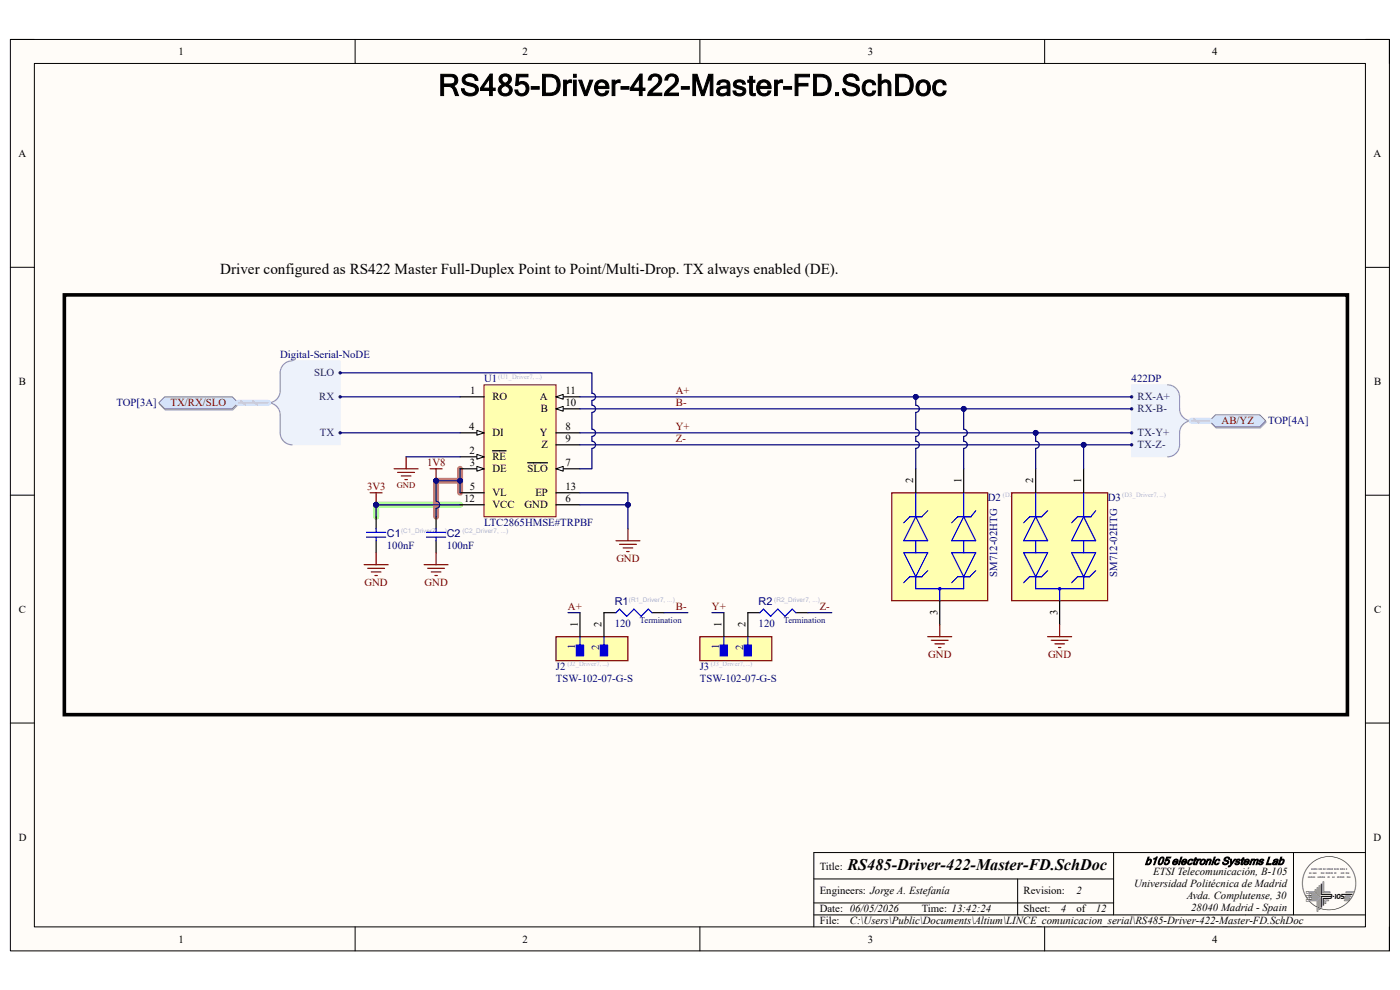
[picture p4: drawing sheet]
<svg xmlns="http://www.w3.org/2000/svg" width="297mm" height="210mm" viewBox="0 0 297 210" stroke-linecap="round" stroke-linejoin="round" font-family="sans-serif">
<path d="M2.2 8.4h292.6v193.3h-292.6z" fill-rule="evenodd" fill="#fffcf8"/>
<path d="M2.2 8.4h292.6v193.3h-292.6z" fill="none" stroke="#000" stroke-width=".21"/>
<path d="M7.3 13.5h282.4v183.1h-282.4z" fill-rule="evenodd" fill="#fffcf8"/>
<g fill="none" stroke="#000" stroke-width=".21">
<path d="M2.2 8.4h5.1M7.3 13.5h282.4v183.1h-282.4zM75.3 8.4v5.1M148.5 8.4v5.1M221.6 8.4v5.1M289.7 8.4h5.1v5.1M2.2 56.7h5.1M289.7 56.7h5.1M2.2 105h5.1M289.7 105.1h5.1M2.2 153.4h5.1M289.7 153.4h5.1"/>
<path d="M75.3 196.6v5.1M148.5 196.6v5.1M172.7 186.5h63.6M172.7 194.1h117M172.7 191.5h63.6M215.9 186.5v7.6M221.6 196.6v5.1M236.3 180.9v13.2M274.4 180.9v13.2M289.7 180.9h-117v15.7M294.8 196.6v5.1"/>
</g>
<path d="M97.6 107.1h-17.8v2.5" fill="none" stroke="#6eff6e" stroke-width="1.3"/>
<path d="M97.6 99.4v2.6h-5.1v7.6M97.6 102v2.5" fill="none" stroke="#ff6e6e" stroke-width="1.3"/>
<path d="M102.7 81.6h15.3v28h-15.3z" fill-rule="evenodd" fill="#ffffb0"/>
<path d="M102.7 81.6h15.3v28h-15.3z" fill="none" stroke="#800000" stroke-width=".21"/>
<path d="M97.6 84.2h5.1M97.6 96.9h5.1" fill="none" stroke="#000" stroke-width=".25"/>
<path d="M101.2 96.4l1.5 .5-1.5 .5z" fill="#f8fcff"/>
<path d="M101.2 96.4l1.5 .5-1.5 .5z" fill="none" stroke="#000" stroke-width=".21"/>
<path d="M97.6 99.4h5.1M104.5 95.6h2.9" fill="none" stroke="#000" stroke-width=".25"/>
<path d="M101.2 98.9l1.5 .5-1.5 .6z" fill="#f8fcff"/>
<path d="M101.2 98.9l1.5 .5-1.5 .6z" fill="none" stroke="#000" stroke-width=".21"/>
<path d="M97.6 91.8h5.1" fill="none" stroke="#000" stroke-width=".25"/>
<path d="M101.2 91.3l1.5 .5-1.5 .5z" fill="#f8fcff"/>
<path d="M101.2 91.3l1.5 .5-1.5 .5z" fill="none" stroke="#000" stroke-width=".21"/>
<path d="M118 99.4h5M97.6 104.5h5.1M118 107.1h5" fill="none" stroke="#000" stroke-width=".25"/>
<path d="M118 99.4l1.5-.5v1.1z" fill="#f8fcff"/>
<path d="M118 99.4l1.5-.5v1.1z" fill="none" stroke="#000" stroke-width=".21"/>
<path d="M111.9 98.2h4.3M118 91.8h5M118 94.4h5M118 86.7h5" fill="none" stroke="#000" stroke-width=".25"/>
<path d="M118 86.7l1.5-.5v1z" fill="#f8fcff"/>
<path d="M118 86.7l1.5-.5v1z" fill="none" stroke="#000" stroke-width=".21"/>
<path d="M118 84.2h5" fill="none" stroke="#000" stroke-width=".25"/>
<path d="M118 84.2l1.5-.5v1z" fill="#f8fcff"/>
<path d="M118 84.2l1.5-.5v1z" fill="none" stroke="#000" stroke-width=".21"/>
<path d="M97.6 107.1h5.1M118 104.5h5" fill="none" stroke="#000" stroke-width=".25"/>
<path d="M78.5 104.5h2.6M79.8 104.5v2.6M130.7 114.7h5.1M131.4 115.5h3.6M132.2 116.2h2M133 117h.5M133.2 112.2v2.5" fill="none" stroke="#800000" stroke-width=".25"/>
<circle cx="79.8" cy="107.1" r=".51" fill="#000080"/>
<circle cx="79.8" cy="107.1" r=".51" fill="none" stroke="#000080" stroke-width=".21"/>
<path d="M83.6 99.4h5.1M86.2 96.9v2.5M91.2 99.4h2.6M92.5 99.4v2.6M84.4 100.2h3.5M85.1 101h2.1M85.9 101.7h.5" fill="none" stroke="#800000" stroke-width=".25"/>
<circle cx="92.5" cy="102" r=".51" fill="#000080"/>
<circle cx="92.5" cy="102" r=".51" fill="none" stroke="#000080" stroke-width=".21"/>
<path d="M79.8 109.6v2.6M79.8 114.7v2.6M92.5 109.6v2.6M92.5 114.7v2.6" fill="none" stroke="#000" stroke-width=".25"/>
<path d="M77.8 114h4M77.8 112.9h4M79.8 112.2v.7M79.8 114v.7M90.5 114h4.1M90.5 112.9h4.1M92.5 112.2v.7M92.5 114v.7" fill="none" stroke="#00f" stroke-width=".25"/>
<path d="M77.3 119.8h5M79.8 117.3v2.5M90 119.8h5.1M92.5 117.3v2.5M78 120.6h3.6M78.8 121.3h2M79.5 122.1h.6M90.7 120.6h3.6M91.5 121.3h2M92.3 122.1h.5" fill="none" stroke="#800000" stroke-width=".25"/>
<path d="M118 135.1h15.2v5h-15.2z" fill-rule="evenodd" fill="#ffffb0"/>
<path d="M118 135.1h15.2v5h-15.2z" fill="none" stroke="#800000" stroke-width=".25"/>
<path d="M122.3 136.8h1.5v2.3h-1.5z" fill-rule="evenodd" fill="#00f"/>
<path d="M122.3 136.8h1.5v2.3h-1.5zM123 135.1v1.7" fill="none" stroke="#00f" stroke-width=".25"/>
<path d="M127.4 136.8h1.5v2.3h-1.5z" fill-rule="evenodd" fill="#00f"/>
<path d="M127.4 136.8h1.5v2.3h-1.5zM128.1 135.1v1.7M130.7 130l.7-.8 1.6 1.5 1.5-1.5 1.5 1.5 1.5-1.5 .8 .8" fill="none" stroke="#00f" stroke-width=".25"/>
<path d="M123 130v5.1M130.7 130h-2.6v5.1M138.3 130h2.6" fill="none" stroke="#000" stroke-width=".25"/>
<path d="M189.2 104.5h20.3v22.9h-20.3z" fill-rule="evenodd" fill="#ffffb0"/>
<path d="M189.2 104.5h20.3v22.9h-20.3zM196.8 135.1h5.1M197.6 135.8h3.5M198.4 136.6h2M199.1 137.4h.5M199.4 132.5v2.6" fill="none" stroke="#800000" stroke-width=".25"/>
<g fill="none" stroke="#00f" stroke-width=".25">
<path d="M191.7 117.3h5.1l-2.5 5zM194.3 109.6l2.5 5.1h-5.1zM194.3 104.5v5.1M194.3 114.7v2.6M196.8 108.4l-1.3 1.2h-2.5l-1.3 1.3M201.9 117.3h5.1l-2.6 5zM204.4 109.6l2.6 5.1h-5.1zM204.4 104.5v5.1M204.4 114.7v2.6M207 108.4l-1 1.2h-2.8l-1.3 1.3M194.3 122.3v2.6h10.1v-2.6M196.8 121.1l-1.3 1.2h-2.5l-1.3 1.3"/>
<path d="M199.4 124.9v2.5M207 121.1l-1.3 1.2h-2.5l-1.3 1.3"/>
<circle cx="199.4" cy="124.9" r=".25"/>
</g>
<path d="M194.3 99.5v5M204.4 99.5v5M199.4 127.4v5.1" fill="none" stroke="#000" stroke-width=".25"/>
<path d="M214.6 104.5h20.4v22.9h-20.4z" fill-rule="evenodd" fill="#ffffb0"/>
<path d="M214.6 104.5h20.4v22.9h-20.4zM222.3 135.1h5.1M223 135.8h3.6M223.8 136.6h2M224.5 137.4h.6M224.8 132.5v2.6" fill="none" stroke="#800000" stroke-width=".25"/>
<g fill="none" stroke="#00f" stroke-width=".25">
<path d="M217.2 117.3h5.1l-2.6 5zM219.7 109.6l2.6 5.1h-5.1zM219.7 104.5v5.1M219.7 114.7v2.6M222.3 108.4l-1.3 1.2h-2.5l-1.3 1.3M227.4 117.3h5l-2.5 5zM229.9 109.6l2.5 5.1h-5zM229.9 104.5v5.1M229.9 114.7v2.6M232.4 108.4l-1 1.2h-2.8l-1.2 1.3M219.7 122.3v2.6h10.2v-2.6M222.3 121.1l-1.3 1.2h-2.5l-1.3 1.3"/>
<path d="M224.8 124.9v2.5M232.4 121.1l-1.2 1.2h-2.6l-1.2 1.3"/>
<circle cx="224.8" cy="124.9" r=".25"/>
</g>
<path d="M219.7 99.5v5M229.9 99.5v5M224.8 127.4v5.1" fill="none" stroke="#000" stroke-width=".25"/>
<path d="M148.5 135.1h15.2v5h-15.2z" fill-rule="evenodd" fill="#ffffb0"/>
<path d="M148.5 135.1h15.2v5h-15.2z" fill="none" stroke="#800000" stroke-width=".25"/>
<path d="M152.8 136.8h1.5v2.3h-1.5z" fill-rule="evenodd" fill="#00f"/>
<path d="M152.8 136.8h1.5v2.3h-1.5zM153.6 135.1v1.7" fill="none" stroke="#00f" stroke-width=".25"/>
<path d="M157.9 136.8h1.5v2.3h-1.5z" fill-rule="evenodd" fill="#00f"/>
<path d="M157.9 136.8h1.5v2.3h-1.5zM158.7 135.1v1.7M161.2 130l.8-.8 1.5 1.5 1.5-1.5 1.5 1.5 1.6-1.5 .7 .8" fill="none" stroke="#00f" stroke-width=".25"/>
<path d="M153.6 130v5.1M161.2 130h-2.5v5.1M168.8 130h2.6" fill="none" stroke="#000" stroke-width=".25"/>
<path d="M13.7 62.6h272.2v89h-272.2z" fill="none" stroke="#000" stroke-width=".76"/>
<path d="M240.1 81.6h7.6l1.3 .4 .9 .9 .3 1.3v3.2l.7 1 1.2 .9-1.2 .8-.7 1.1v3.2l-.3 1.2-.9 1-1.3 .3h-7.6z" fill-rule="evenodd" fill="#edf2fb"/>
<path d="M240.1 81.6h7.6l1.3 .4 .9 .9 .3 1.3v3.2l.7 1 1.2 .9-1.2 .8-.7 1.1v3.2l-.3 1.2-.9 1-1.3 .3h-7.6z" fill="none" stroke="#edf2fb" stroke-width=".21"/>
<path d="M247.7 81.6a2.54 2.54 0 0 1 2.5 2.6v2.5a2.54 2.54 0 0 0 2.6 2.6 2.55 2.55 0 0 0-2.6 2.5v2.6a2.54 2.54 0 0 1-2.5 2.5" fill="none" stroke="#8f9ec9" stroke-width=".25"/>
<circle cx="240.1" cy="84.2" r=".25" fill="#003a70"/>
<circle cx="240.1" cy="84.2" r=".25" fill="none" stroke="#003a70" stroke-width=".21"/>
<circle cx="240.1" cy="86.7" r=".25" fill="#003a70"/>
<circle cx="240.1" cy="86.7" r=".25" fill="none" stroke="#003a70" stroke-width=".21"/>
<circle cx="240.1" cy="91.8" r=".25" fill="#003a70"/>
<circle cx="240.1" cy="91.8" r=".25" fill="none" stroke="#003a70" stroke-width=".21"/>
<circle cx="240.1" cy="94.4" r=".25" fill="#003a70"/>
<circle cx="240.1" cy="94.4" r=".25" fill="none" stroke="#003a70" stroke-width=".21"/>
<path d="M256.7 89.5l1.3-1.2h9.4l1.2 1.2-1.2 1.3h-9.4z" fill-rule="evenodd" fill="#bac0ca"/>
<path d="M256.7 89.5l1.3-1.2h9.4l1.2 1.2-1.2 1.3h-9.4z" fill="none" stroke="#a6acb6" stroke-width=".21"/>
<path d="M257.9 88h9.4l1.2 1.3-1.2 1.3h-9.4l-1.3-1.3z" fill-rule="evenodd" fill="#d5e4ff"/>
<path d="M257.9 88h9.4l1.2 1.3-1.2 1.3h-9.4l-1.3-1.3z" fill="none" stroke="#71809b" stroke-width=".21"/>
<path d="M59.8 77.8l.9-.9 1.3-.3h10.2v17.8h-10.2l-1.3-.4-.9-.9-.4-1.3v-4.4l-.6-1.1-1.3-.8 1.3-.9 .6-1v-4.5z" fill-rule="evenodd" fill="#edf2fb"/>
<path d="M59.8 77.8l.9-.9 1.3-.3h10.2v17.8h-10.2l-1.3-.4-.9-.9-.4-1.3v-4.4l-.6-1.1-1.3-.8 1.3-.9 .6-1v-4.5z" fill="none" stroke="#edf2fb" stroke-width=".21"/>
<path d="M62 76.6a2.54 2.54 0 0 0-2.6 2.5v3.8a2.54 2.54 0 0 1-2.5 2.6 2.54 2.54 0 0 1 2.5 2.5v3.8a2.55 2.55 0 0 0 2.6 2.6" fill="none" stroke="#8f9ec9" stroke-width=".25"/>
<circle cx="72.2" cy="84.2" r=".25" fill="#003a70"/>
<circle cx="72.2" cy="84.2" r=".25" fill="none" stroke="#003a70" stroke-width=".21"/>
<circle cx="72.2" cy="91.8" r=".25" fill="#003a70"/>
<circle cx="72.2" cy="91.8" r=".25" fill="none" stroke="#003a70" stroke-width=".21"/>
<circle cx="72.2" cy="79.1" r=".25" fill="#003a70"/>
<circle cx="72.2" cy="79.1" r=".25" fill="none" stroke="#003a70" stroke-width=".21"/>
<path d="M33.8 85.7l1.3-1.3h14.3l1.3 1.3-1.3 1.3h-14.3z" fill-rule="evenodd" fill="#bac0ca"/>
<path d="M33.8 85.7l1.3-1.3h14.3l1.3 1.3-1.3 1.3h-14.3z" fill="none" stroke="#a6acb6" stroke-width=".21"/>
<path d="M34.9 84.2h14.4l1.2 1.3-1.2 1.2h-14.4l-1.2-1.2z" fill-rule="evenodd" fill="#d5e4ff"/>
<path d="M34.9 84.2h14.4l1.2 1.3-1.2 1.2h-14.4l-1.2-1.2z" fill="none" stroke="#71809b" stroke-width=".21"/>
<path d="M79.8 107.1h17.8" fill="none" stroke="#000080" stroke-width=".25"/>
<circle cx="79.8" cy="107.1" r=".51" fill="#000080"/>
<circle cx="79.8" cy="107.1" r=".51" fill="none" stroke="#000080" stroke-width=".21"/>
<path d="M86.2 96.9h11.4M97.6 99.4v2.6h-5.1" fill="none" stroke="#000080" stroke-width=".25"/>
<circle cx="97.6" cy="102" r=".51" fill="#000080"/>
<circle cx="97.6" cy="102" r=".51" fill="none" stroke="#000080" stroke-width=".21"/>
<circle cx="92.5" cy="102" r=".51" fill="#000080"/>
<circle cx="92.5" cy="102" r=".51" fill="none" stroke="#000080" stroke-width=".21"/>
<path d="M97.6 102v2.5" fill="none" stroke="#000080" stroke-width=".25"/>
<circle cx="97.6" cy="102" r=".51" fill="#000080"/>
<circle cx="97.6" cy="102" r=".51" fill="none" stroke="#000080" stroke-width=".21"/>
<path d="M123 84.2h117.1" fill="none" stroke="#000080" stroke-width=".25"/>
<circle cx="194.3" cy="84.2" r=".51" fill="#000080"/>
<circle cx="194.3" cy="84.2" r=".51" fill="none" stroke="#000080" stroke-width=".21"/>
<path d="M79.8 107.1v2.5" fill="none" stroke="#000080" stroke-width=".25"/>
<circle cx="79.8" cy="107.1" r=".51" fill="#000080"/>
<circle cx="79.8" cy="107.1" r=".51" fill="none" stroke="#000080" stroke-width=".21"/>
<path d="M92.5 102v4.3a.76 .76 0 0 1 .8 .8 .76 .76 0 0 1-.8 .7v1.8" fill="none" stroke="#000080" stroke-width=".25"/>
<circle cx="92.5" cy="102" r=".51" fill="#000080"/>
<circle cx="92.5" cy="102" r=".51" fill="none" stroke="#000080" stroke-width=".21"/>
<path d="M123 86.7h117.1" fill="none" stroke="#000080" stroke-width=".25"/>
<circle cx="204.4" cy="86.7" r=".51" fill="#000080"/>
<circle cx="204.4" cy="86.7" r=".51" fill="none" stroke="#000080" stroke-width=".21"/>
<path d="M123 107.1h10.2" fill="none" stroke="#000080" stroke-width=".25"/>
<circle cx="133.2" cy="107.1" r=".51" fill="#000080"/>
<circle cx="133.2" cy="107.1" r=".51" fill="none" stroke="#000080" stroke-width=".21"/>
<path d="M123 104.5h10.2v7.7" fill="none" stroke="#000080" stroke-width=".25"/>
<circle cx="133.2" cy="107.1" r=".51" fill="#000080"/>
<circle cx="133.2" cy="107.1" r=".51" fill="none" stroke="#000080" stroke-width=".21"/>
<path d="M123 91.8h117.1" fill="none" stroke="#000080" stroke-width=".25"/>
<circle cx="219.7" cy="91.8" r=".51" fill="#000080"/>
<circle cx="219.7" cy="91.8" r=".51" fill="none" stroke="#000080" stroke-width=".21"/>
<path d="M123 94.4h117.1" fill="none" stroke="#000080" stroke-width=".25"/>
<circle cx="229.9" cy="94.4" r=".51" fill="#000080"/>
<circle cx="229.9" cy="94.4" r=".51" fill="none" stroke="#000080" stroke-width=".21"/>
<path d="M194.3 84.2v1.8a.76 .76 0 0 1 .7 .7 .76 .76 0 0 1-.7 .8v3.6a.76 .76 0 0 1 .7 .7 .76 .76 0 0 1-.7 .8v1a.76 .76 0 0 1 .7 .8 .76 .76 0 0 1-.7 .7v4.4" fill="none" stroke="#000080" stroke-width=".25"/>
<circle cx="194.3" cy="84.2" r=".51" fill="#000080"/>
<circle cx="194.3" cy="84.2" r=".51" fill="none" stroke="#000080" stroke-width=".21"/>
<path d="M204.4 86.7v4.4a.76 .76 0 0 1 .8 .7 .76 .76 0 0 1-.8 .8v1a.76 .76 0 0 1 .8 .8 .76 .76 0 0 1-.8 .7v4.4" fill="none" stroke="#000080" stroke-width=".25"/>
<circle cx="204.4" cy="86.7" r=".51" fill="#000080"/>
<circle cx="204.4" cy="86.7" r=".51" fill="none" stroke="#000080" stroke-width=".21"/>
<path d="M219.7 91.8v1.8a.76 .76 0 0 1 .8 .8 .76 .76 0 0 1-.8 .7v4.4" fill="none" stroke="#000080" stroke-width=".25"/>
<circle cx="219.7" cy="91.8" r=".51" fill="#000080"/>
<circle cx="219.7" cy="91.8" r=".51" fill="none" stroke="#000080" stroke-width=".21"/>
<path d="M229.9 94.4v5.1" fill="none" stroke="#000080" stroke-width=".25"/>
<circle cx="229.9" cy="94.4" r=".51" fill="#000080"/>
<circle cx="229.9" cy="94.4" r=".51" fill="none" stroke="#000080" stroke-width=".21"/>
<path d="M72.2 79.1h53.4v4.3a.76 .76 0 0 1 .7 .8 .76 .76 0 0 1-.7 .7v1.1a.76 .76 0 0 1 .7 .7 .76 .76 0 0 1-.7 .8v3.6a.76 .76 0 0 1 .7 .7 .76 .76 0 0 1-.7 .8v1a.76 .76 0 0 1 .7 .8 .76 .76 0 0 1-.7 .7v4.3h-2.6M72.2 91.8h25.4M72.2 84.2h25.4M120.5 130h2.5M140.9 130h5M151 130h2.6M171.4 130h5.1" fill="none" stroke="#000080" stroke-width=".25"/>
<path d="M50.5 85.5h6.4M252.8 89.3h3.8" fill="none" stroke="#cbdaff" stroke-width="1.3"/>
<path d="M51 85l1.1 .9M53.6 85l1 .9M253.3 88.8l1 .9" fill="none" stroke="#adbce7" stroke-width=".38"/>
<path d="M50.5 85.5h6.4M252.8 89.3h3.8" fill="none" stroke="#adbce7" stroke-width=".25"/>
<text font-size="6.3" x="93" y="20.3">RS485-Driver-422-Master-FD.SchDoc</text>
<text font-size="3.4" x="179.8" y="184.7">RS485-Driver-422-Master-FD.SchDoc</text>
<text font-size="3.2" x="46.7" y="58">Driver configured as RS422 Master Full-Duplex Point to Point/Multi-Drop. TX always enabled (DE).</text>
<text font-size="2.4" x="242.9" y="183.4">b105 electronic Systems Lab</text>
<g font-size="2.3">
<text x="37.9" y="11.7">1</text>
<text x="110.9" y="11.7">2</text>
<text x="184.1" y="11.7">3</text>
<text x="257.1" y="11.7">4</text>
<text x="3.9" y="33.3">A</text>
<text x="291.4" y="33.3">A</text>
<text x="4" y="81.6">B</text>
<text x="99.8" y="83.7">1</text>
<text x="120" y="83.7">11</text>
<text x="291.5" y="81.6">B</text>
<text x="104.5" y="84.9">RO</text>
<text x="114.6" y="84.9">A</text>
<text x="114.8" y="87.5">B</text>
<text x="120" y="86.2">10</text>
<text x="99.6" y="91.3">4</text>
<text x="104.5" y="92.6">DI</text>
<text x="114.6" y="92.6">Y</text>
<text x="114.9" y="95.1">Z</text>
<text x="120" y="91.3">8</text>
<text x="120" y="93.9">9</text>
<text x="99.6" y="96.4">2</text>
<text x="99.7" y="98.9">3</text>
<text x="104.5" y="97.7">RE</text>
<text x="104.5" y="100.2">DE</text>
<text x="111.9" y="100.2">SLO</text>
<text x="120" y="98.9">7</text>
<text x="98.5" y="106.6">12</text>
<text x="99.7" y="104">5</text>
<text x="104.5" y="105.3">VL</text>
<text x="104.5" y="107.8">VCC</text>
<text x="111.3" y="107.8">GND</text>
<text x="113.6" y="105.3">EP</text>
<text x="120" y="106.6">6</text>
<text x="120" y="104">13</text>
<text x="193.8" y="102.5" transform="rotate(-90 193.8 102.5)">2</text>
<text x="204" y="102.5" transform="rotate(-90 204 102.5)">1</text>
<text x="219.2" y="102.5" transform="rotate(-90 219.2 102.5)">2</text>
<text x="229.4" y="102.5" transform="rotate(-90 229.4 102.5)">1</text>
<text x="4" y="130">C</text>
<text x="198.9" y="130.4" transform="rotate(-90 198.9 130.4)">3</text>
<text x="224.3" y="130.4" transform="rotate(-90 224.3 130.4)">3</text>
<text x="291.5" y="130">C</text>
<text x="122.6" y="133" transform="rotate(-90 122.6 133)">1</text>
<text x="127.6" y="133" transform="rotate(-90 127.6 133)">2</text>
<text x="153.1" y="133" transform="rotate(-90 153.1 133)">1</text>
<text x="158.2" y="133" transform="rotate(-90 158.2 133)">2</text>
<text x="4" y="178.3">D</text>
<text x="291.4" y="178.3">D</text>
<text x="173.9" y="184.7">Title:</text>
<text x="244.6" y="185.7">ETSI Telecomunicación, B-105</text>
<text x="173.9" y="189.7">Engineers: Jorge A. Estefanía</text>
<text x="217.2" y="189.7">Revision:</text>
<text x="228.3" y="189.7">2</text>
<text x="240.6" y="188.2">Universidad Politécnica de Madrid</text>
<text x="251.8" y="190.8">Avda. Complutense, 30</text>
<text x="173.9" y="193.5">Date: 06/05/2026</text>
<text x="173.9" y="196.1">File:</text>
<text x="180.3" y="196.1">C:\Users\Public\Documents\Altium\LINCE_comunicacion_serial\RS485-Driver-422-Master-FD.SchDoc</text>
<text x="195.5" y="193.5">Time: 13:42:24</text>
<text x="217.2" y="193.5">Sheet:</text>
<text x="225" y="193.5">4</text>
<text x="228.4" y="193.5">of</text>
<text x="232.5" y="193.5">12</text>
<text x="252.7" y="193.3">28040 Madrid - Spain</text>
<text x="37.9" y="199.9">1</text>
<text x="110.9" y="199.9">2</text>
<text x="184.1" y="199.9">3</text>
<text x="257.1" y="199.9">4</text>
</g>
<g font-size="2.3" fill="#000080">
<text x="59.4" y="76">Digital-Serial-NoDE</text>
<text x="102.7" y="81.1">U1</text>
<text x="240.1" y="81.1">422DP</text>
<text x="24.7" y="86.2">TOP[3A]</text>
<text x="269" y="90">TOP[4A]</text>
<text x="209.5" y="106.3">D2</text>
<text x="235" y="106.3">D3</text>
<text x="82.1" y="114">C1</text>
<text x="94.8" y="114">C2</text>
<text x="102.7" y="111.6">LTC2865HMSE#TRPBF</text>
<text x="82.1" y="116.5">100nF</text>
<text x="94.8" y="116.5">100nF</text>
<text x="211.6" y="122.3" transform="rotate(-90 211.6 122.3)">SM712-02HTG</text>
<text x="237" y="122.3" transform="rotate(-90 237 122.3)">SM712-02HTG</text>
<text x="130.4" y="128.4">R1</text>
<text x="161" y="128.4">R2</text>
<text x="122" y="137.7" transform="rotate(-90 122 137.7)">1</text>
<text x="127.1" y="137.9" transform="rotate(-90 127.1 137.9)">2</text>
<text x="130.4" y="133">120</text>
<text x="152.6" y="137.7" transform="rotate(-90 152.6 137.7)">1</text>
<text x="157.6" y="137.9" transform="rotate(-90 157.6 137.9)">2</text>
<text x="161" y="133">120</text>
<text x="117.9" y="142.2">J2</text>
<text x="148.5" y="142.2">J3</text>
<text x="117.9" y="144.7">TSW-102-07-G-S</text>
<text x="148.5" y="144.7">TSW-102-07-G-S</text>
</g>
<g font-size="2.3" fill="#003a70">
<text x="66.6" y="79.8">SLO</text>
<text x="67.7" y="84.9">RX</text>
<text x="241.3" y="84.9">RX-A+</text>
<text x="241.3" y="87.5">RX-B-</text>
<text x="67.9" y="92.6">TX</text>
<text x="241.3" y="92.6">TX-Y+</text>
<text x="241.3" y="95.1">TX-Z-</text>
</g>
<g font-size="2.3" fill="#800000">
<text x="143.4" y="83.7">A+</text>
<text x="36.2" y="86.2">TX/RX/SLO</text>
<text x="143.4" y="86.2">B-</text>
<text x="143.4" y="91.3">Y+</text>
<text x="143.4" y="93.9">Z-</text>
<text x="259.2" y="90">AB/YZ</text>
<text x="90.6" y="98.9">1V8</text>
<text x="77.9" y="104">3V3</text>
<text x="130.8" y="119.3">GND</text>
<text x="77.3" y="124.4">GND</text>
<text x="90.1" y="124.4">GND</text>
<text x="120.5" y="129.5">A+</text>
<text x="143.4" y="129.5">B-</text>
<text x="151" y="129.5">Y+</text>
<text x="173.9" y="129.5">Z-</text>
<text x="196.9" y="139.6">GND</text>
<text x="222.3" y="139.6">GND</text>
</g>
<text font-size="1.8" fill="#800000" x="84.2" y="103.6">GND</text>
<g font-size="1.8" fill="#000080">
<text x="135.8" y="132.1">Termination</text>
<text x="166.3" y="132.1">Termination</text>
</g>
<g font-size="1.4" fill="#b2b0d4">
<text x="105.7" y="80.3">(U1_Driver7, ...)</text>
<text x="212.8" y="105.5">(D2_Driver7, ...)</text>
<text x="238.1" y="105.5">(D3_Driver7, ...)</text>
<text x="85.1" y="113.1">(C1_Driver7, ...)</text>
<text x="98.1" y="113.1">(C2_Driver7, ...)</text>
<text x="133.4" y="127.6">(R1_Driver7, ...)</text>
<text x="164.3" y="127.6">(R2_Driver7, ...)</text>
<text x="120.4" y="141.4">(J2_Driver7, ...)</text>
<text x="150.8" y="141.4">(J3_Driver7, ...)</text>
</g>
<text font-size=".8" x="276.1" y="182.5">G</text>
</svg>
